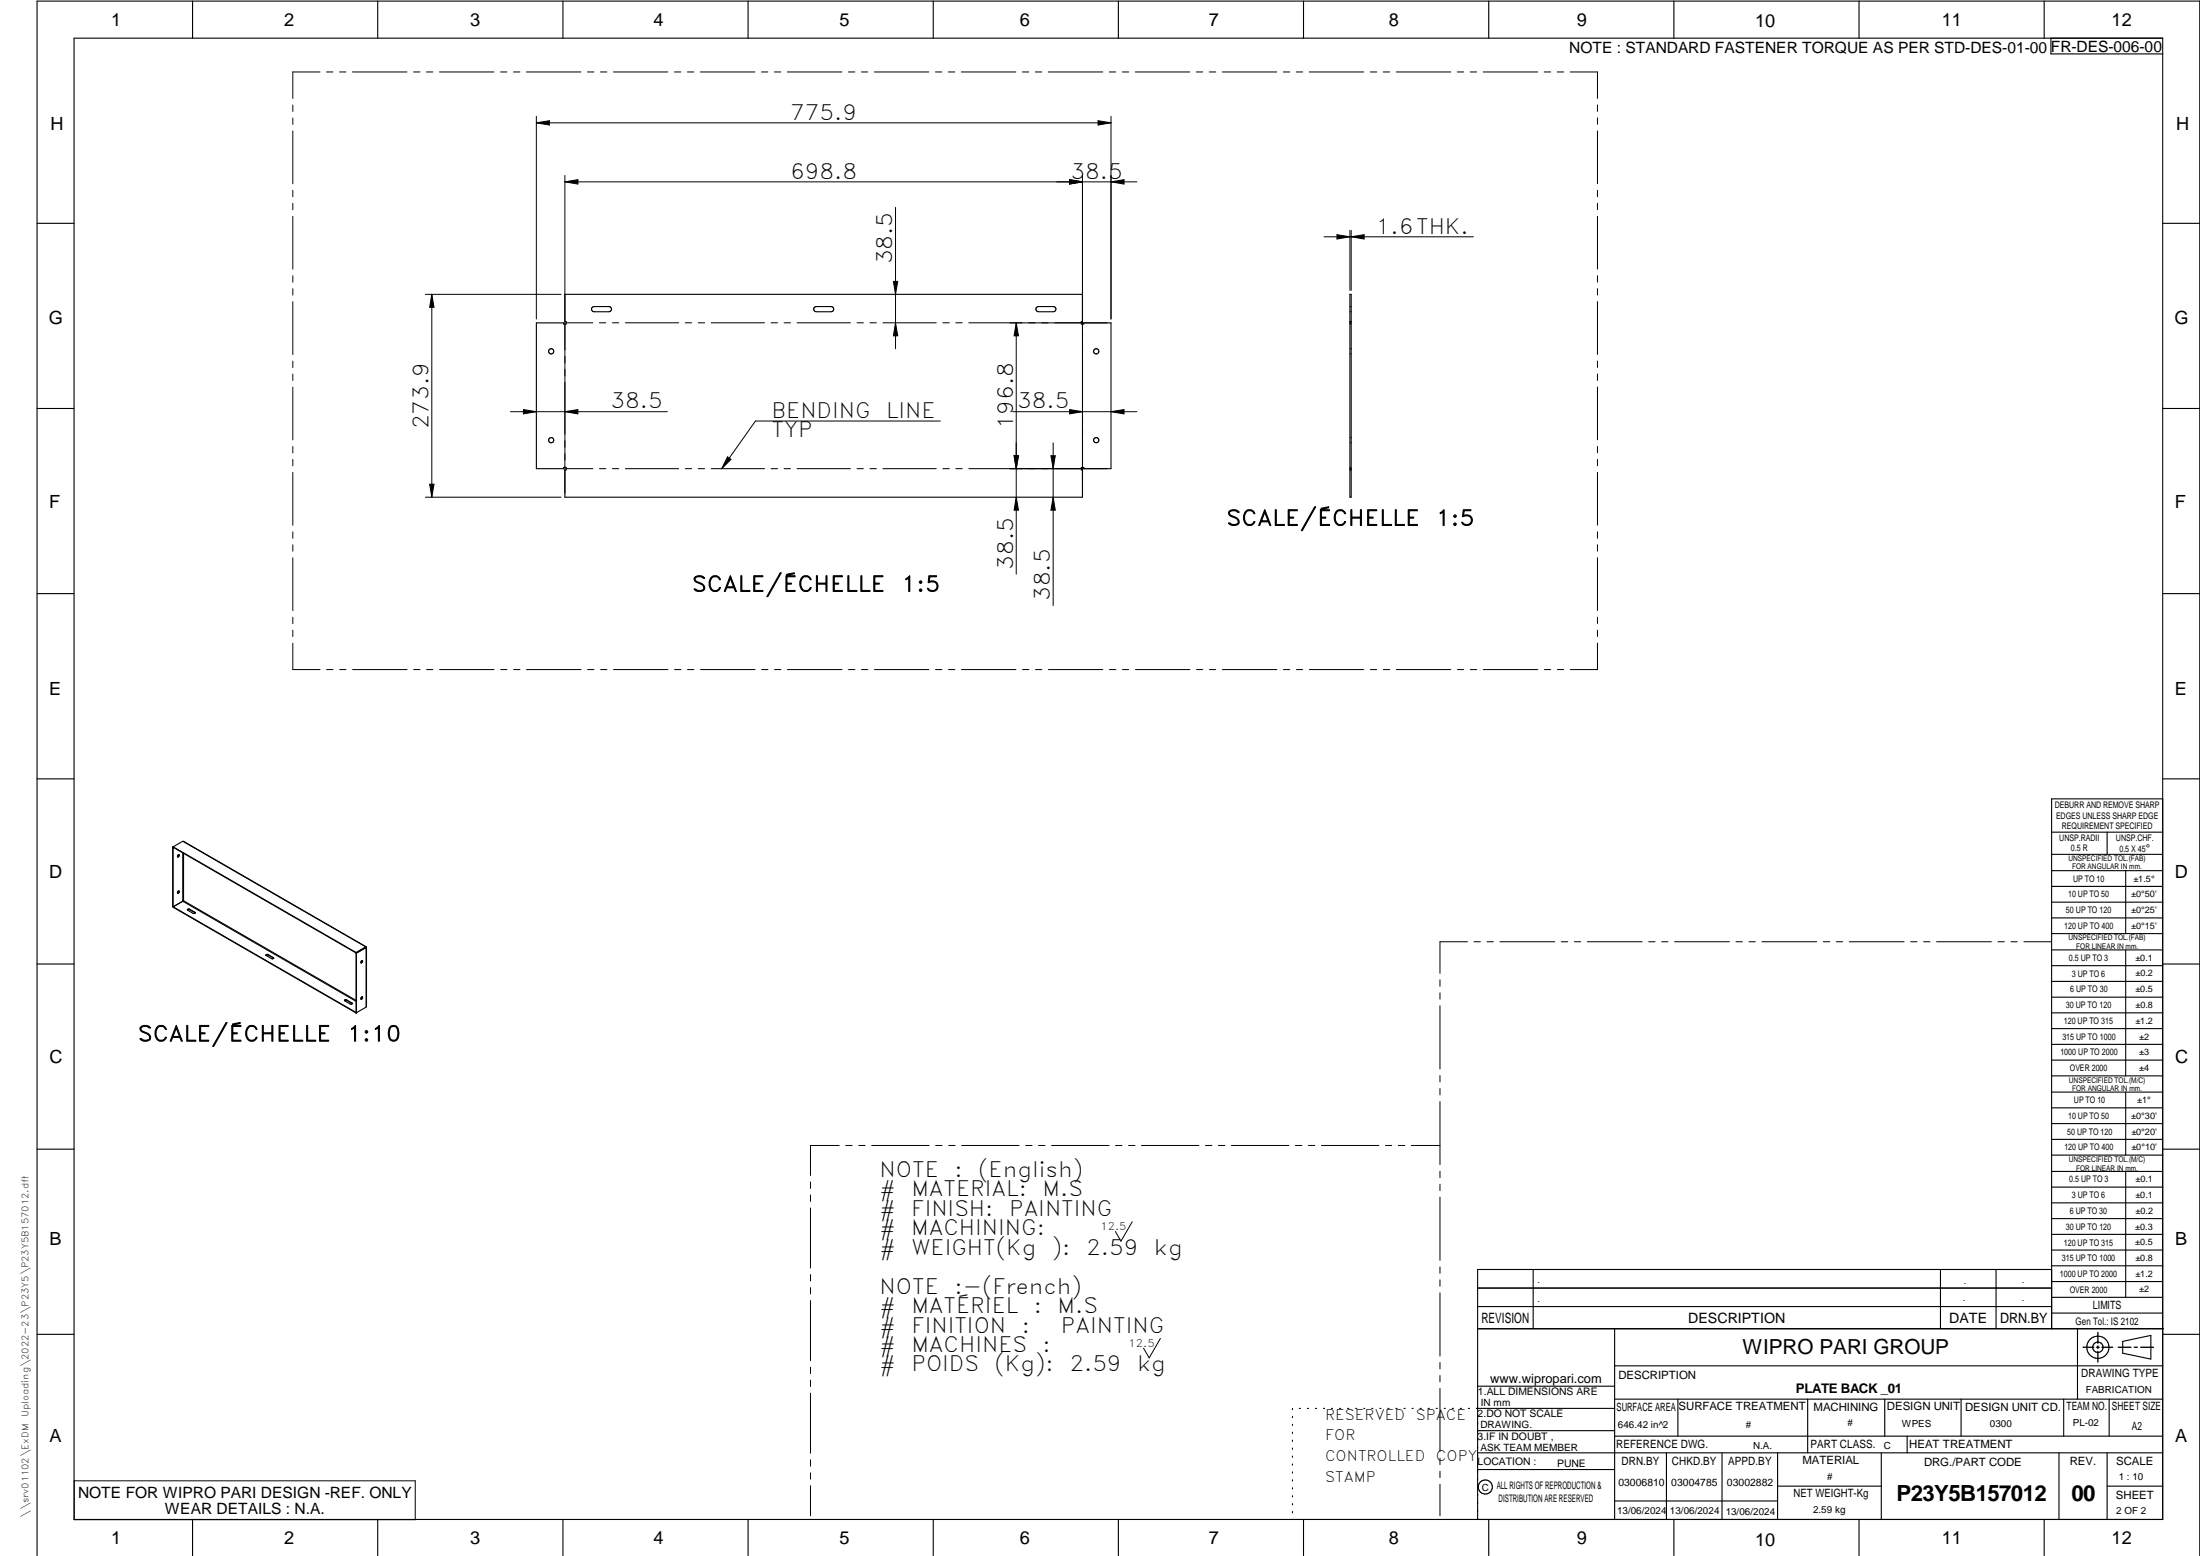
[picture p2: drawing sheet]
<svg xmlns="http://www.w3.org/2000/svg" width="594mm" height="420mm" viewBox="0 0 594 420" stroke-linecap="round" stroke-linejoin="round" font-family="sans-serif">
<g fill="none" stroke="#000" stroke-width=".3">
<path d="M20 10.3h564v400h-564zM52 .3v10M102 .3v10M152 .3v10M202 .3v10M252 .3v10M302 .3v10M352 .3v10M402 .3v10M452 .3v10M502 .3v10M552 .3v10"/>
<path d="M553.8 10.3v4.3h30.2M10 60.3h10M364.5 79.5h.4v54.8h-.4zM584 60.3h10M144.8 87.2h7.4v.3h.7v-.7h-.4v-7.3h139.8v7.3h-.3v.7h.7v-.3h7.3v39.4h-7.3v-.4h-.7v.7h.3v7.4h-139.8v-7.4h.4v-.7h-.7v.4h-7.4zM160 83l.4-.2h4a.7 .7 0 0 1 .7 .7 .7 .7 0 0 1-.7 .7l-4.2-.1-.5-.5zM220 83l.4-.2h4a.7 .7 0 0 1 .7 .7 .7 .7 0 0 1-.7 .7l-4.2-.1-.5-.5zM280 83l.4-.2h4a.7 .7 0 0 1 .7 .7 .7 .7 0 0 1-.7 .7l-4.2-.1-.5-.5zM364.5 87.2h.4M364.5 86.8h.4M10 110.3h10M584 110.3h10"/>
<path d="M364.5 126.6h.4M364.5 126.9h.4M10 160.3h10M584 160.3h10M10 210.3h10M584 215.7h-30v143.1M584 210.3h10M46.6 228.7l.2 16.2M46.6 228.7l.2 .1M46.8 228.7l49.4 28.5M46.8 228.7h-.2M46.8 228.8h.1"/>
<path d="M46.8 228.7v16.3l49.4 28.5M46.8 228.8l49.4 28.5M48.3 230.8l-.1 .4-.3 .2M49.4 230.3v13.1M49.5 227.2l49.2 28.4M49.5 227.2l49.3 28.4M49.5 227.2l-2.7 1.5M49.6 230.4v12.8M554 230.7h30M554 224.7h30M554 235.1h30M554 239.4h30"/>
<path d="M569 224.7v6M574 235.1v17M46.8 244.9l49.4 28.5M48.3 240.6l-.4 .6M49.4 243.4l-2.6 1.5M49.4 243.4h.1M49.4 243.2h.2M49.5 243.4l46.7 27M49.6 243.2l-.1 .2M49.6 243.2l46.6 26.9M50.6 245.7l1.5 .9h.5v-.3M51.2 245.5l1.4 .8"/>
<path d="M51.2 245.5l-.3-.1-.3 .3M51.2 245.5v.1M51.2 245.6l-.6 .1M51.2 245.6l1.4 .8M52.6 246.4l.1 .1M52.6 246.3v.1M71.8 258l1.5 .8h.6M72.4 257.7l1.4 .9M72.4 257.7h-.5l-.1 .3M72.4 257.7v.2M72.4 257.9l-.6 .1M72.4 257.9l1.4 .8"/>
<path d="M73.8 258.6l.1 .2M73.8 258.7l.1 .1M73.8 258.6v.1M96.2 257.3l.1 .1M96.2 257.2v16.3M96.3 257.4v16.1M97.8 259.4l-.3 .5M98.7 255.6l.1 .1M98.7 255.6l.2 .2M98.8 255.7v.1M98.8 255.8l.1 .1M98.8 255.8l-2.6 1.5"/>
<path d="M98.8 255.7l-2.6 1.5M98.8 255.8h.1M98.9 255.8h-.1M98.9 255.8v16M98.9 255.9v16l-2.6 1.6M98.9 255.9l-2.6 1.5M98.9 255.9v.1M554 243.6h30M554 247.9h30M554 252.1h30M554 256.5h30M574 256.5v34"/>
<path d="M10 260.3h10M93.6 270.1l1.4 .9M93.6 270v.1M93.6 270.1l-.6 .1M93.6 270l1.4 .8M93.6 270l-.3-.1-.3 .3 1.5 .9 .6-.1M95 270.8v.2M95 270.8l.1 .2M95 271h.1M96.2 273.4h.1M96.2 273.4l.1 .1M96.3 273.5h-.1"/>
<path d="M97.6 269.3l.1-.1a.32 .32 0 0 1 .2 .4 .32 .32 0 0 1-.4 .2zM97.8 269.2l-.3 .5M554 260.8h30M554 265h30M554 269.3h30M554 273.5h30M554 277.7h30M584 260.3h10M554 282h30M554 286.3h30M554 290.5h30M554 294.9h30"/>
<path d="M554 299.1h30M574 294.9v17M10 310.3h10M554 303.4h30M554 307.7h30M554 311.9h30M554 316.3h30M574 316.3v34M584 310.3h10M554 320.5h30M554 324.8h30M554 329.1h30"/>
<path d="M554 333.3h30M554 337.5h30M399 358.8h185.3M399 352.8h155M399 347.8h155M414 342.8v16M436 358.8v51.5M524 342.8v16M539 342.8v16M554 342.8h-155v67.5M554 341.8h30M554 346.1h30"/>
<path d="M554 350.3h30M554 354.6h30M561 358.8v19M10 360.3h10M399 374.3h37M436 368.8h148M436 377.8h148M453.1 377.8v10M488.1 377.8v14.5M508.9 377.8v10M529.6 377.8v10M557.3 377.8v10"/>
<path d="M569.5 377.8v10M573.2 362.2l7.6-1.6v6.4l-7.6-1.6zM584 360.3h10M349 380.3v.3M349 382.4v.4M349 384.6v.3M349 386.7v.4M349 388.9v.3M349 391v.4M349 393.2v.3M349 395.3v.3M349 397.4v.4"/>
<path d="M349 399.6v.3M350.9 380.3h.3M353 380.3h.3M355.2 380.3h.3M357.4 380.3h.3M359.6 380.3h.3M361.7 380.3h.3M363.9 380.3h.3M366.1 380.3h.3M368.3 380.3h.3M370.4 380.3h.3M372.6 380.3h.3"/>
<path d="M374.8 380.3h.3M376.9 380.3h.4M379.1 380.3h.3M381.3 380.3h.3M383.4 380.3h.4M385.6 380.3h.4M387.8 380.3h.3M390 380.3h.3M392.1 380.3h.4M394.3 380.3h.4M396.5 380.3h.3M399 396.8h37"/>
<path d="M399 392.3h185M399 386.3h37M436 387.8h148M436 380.3h-37.3M450 392.3v18M465 392.3v18M480 392.3v18M508 392.3v18M515 387.8v4.5M556 392.3v18M569 392.3v18M52 410.3v9.8"/>
<path d="M102 410.3v9.8M152 410.3v9.8M202 410.3v9.8M252 410.3v9.8M302 410.3v9.8M349 401.7v.4M349 403.9v.3M349 406v.4M349 408.2v.3M352 410.3v9.8M402 410.3v9.8M436 405.3h44"/>
<path d="M452 410.3v9.8M480 401.3h28M502 410.3v9.8M552 410.3v9.8M569 401.3h15M10 420.1v-419.8h584v419.8"/>
<circle cx="148.8" cy="94.9" r=".7"/>
<circle cx="296" cy="94.9" r=".71"/>
<circle cx="148.8" cy="118.9" r=".69"/>
<circle cx="296" cy="118.9" r=".7"/>
<circle cx="48.1" cy="231.1" r=".3"/>
<circle cx="48.1" cy="240.9" r=".3"/>
<circle cx="97.7" cy="259.7" r=".29"/>
<circle cx="566.5" cy="363.8" r="1.4"/>
<circle cx="566.5" cy="363.8" r="3"/>
<circle cx="401.1" cy="401.5" r="1.91"/>
</g>
<g fill="none" stroke="#000" stroke-width=".27">
<path d="M86.4 19.4h-7.3v7.2M88.2 19.4h1.7M91.7 19.4h1.7M95.2 19.4h14.7M111.7 19.4h1.7M115.2 19.4h1.7M118.7 19.4h14.7M135.2 19.4h1.7M138.7 19.4h1.7M142.1 19.4h14.8M158.6 19.4h1.8M162.2 19.4h1.7"/>
<path d="M165.6 19.4h14.8M182.1 19.4h1.8M185.6 19.4h1.8M189.1 19.4h14.7M205.6 19.4h1.7M209.1 19.4h1.8M212.6 19.4h14.7M229.1 19.4h1.7M232.6 19.4h1.7M236.1 19.4h14.7M252.6 19.4h1.7M256.1 19.4h1.7"/>
<path d="M259.6 19.4h14.7M276.1 19.4h1.7M279.6 19.4h1.7M283.1 19.4h14.7M299.6 19.4h1.7M303.1 19.4h1.7M306.6 19.4h14.7M323.1 19.4h1.7M326.6 19.4h1.7M330.1 19.4h14.7M346.5 19.4h1.8M350 19.4h1.8"/>
<path d="M353.5 19.4h14.8M370 19.4h1.8M373.5 19.4h1.8M377 19.4h14.7M393.5 19.4h1.7M397 19.4h1.8M400.5 19.4h14.7M417 19.4h1.7M420.5 19.4h1.7M424 19.4h7.4v7.2M79.1 28.4v1.7M79.1 31.9v1.7"/>
<path d="M79.1 35.4v14.2M144.8 33.2l3.6-.6v1.2zM144.8 33.2h155.2M144.8 31.4v54.7M296.5 32.6l3.5 .6-3.5 .6zM300 31.4v54.7M431.4 28.3v1.8M431.4 31.8v1.8M431.4 35.3v14.3M79.1 51.4v1.7M79.1 54.9v1.7M79.1 58.4v14.3"/>
<path d="M152.5 47.3v85.9M152.5 49.1h154.5M152.5 49.1l3.6-.6v1.2zM241.8 56v38.2M288.8 48.5l3.5 .6-3.5 .6zM292.3 47.3v85.9M300 49.1l3.5-.6v1.2zM431.4 51.4v1.7M431.4 54.9v1.7M431.4 58.4v14.3M79.1 74.5v1.7M79.1 78v1.7"/>
<path d="M114.9 79.5h36.6M116.6 79.5v54.8M116.6 79.5l.6 3.5h-1.2zM241.3 76h1.1l-.6 3.5zM357.5 63.9h40.4M361 63.4l3.5 .5-3.5 .6zM364.5 62.2v16.2M364.9 62.2v16.2M364.9 63.9l3.5-.5v1.1zM431.4 74.4v1.8M431.4 77.9v1.8M79.1 81.5v14.2"/>
<path d="M79.1 97.5v1.8M152.9 87.2h7.2M161.9 87.2h1.7M165.4 87.2h1.7M168.9 87.2h14.4M185.1 87.2h1.7M188.5 87.2h1.8M192 87.2h14.5M208.2 87.2h1.8M211.7 87.2h1.8M215.2 87.2h14.5M231.4 87.2h1.7"/>
<path d="M234.9 87.2h1.8M238.4 87.2h14.4M241.8 87.2l.6 3.5h-1.1zM254.6 87.2h1.7M258.1 87.2h1.7M261.6 87.2h37.4M274.4 87.2v67.8M274.4 87.2l.6 3.5h-1.2zM364.5 87.5h.1M364.5 95.6h.1M364.5 82.8h.1M364.5 84.2h.1"/>
<path d="M364.5 94.2h.1M364.8 87.5h.1M364.8 95.6h.1M364.8 82.8h.1M364.8 84.2h.1M364.8 94.2h.1M431.4 81.4v14.3M431.4 97.5v1.7M79.1 101v1.7M79.1 104.5v14.3M137.9 111.2h42.3M141.3 110.6l3.5 .6-3.5 .6z"/>
<path d="M152.5 111.2l3.5-.6v1.2zM253.9 113.7h-49.9l-9.1 12.9M273.4 111.2h33.6M284.4 119.6v43.9M288.8 110.6l3.5 .6-3.5 .6zM300 111.2l3.5-.6v1.2zM364.5 119.6h.1M364.5 118.2h.1M364.8 119.6h.1M364.8 118.2h.1M431.4 101v1.7M431.4 104.5v14.3"/>
<path d="M79.1 120.6v1.7M79.1 124.1v1.7M79.1 127.6v14.2M114.9 134.3h36.6M116 130.7h1.2l-.6 3.6zM152.9 126.6h7.2M161.9 126.6h1.7M165.4 126.6h1.7M168.9 126.6h14.4M185.1 126.6h1.7M188.5 126.6h1.8M192 126.6h14.5"/>
<path d="M196.4 123.4l1 .6-2.5 2.6zM208.2 126.6h1.8M211.7 126.6h1.8M215.2 126.6h14.5M231.4 126.6h1.7M234.9 126.6h1.8M238.4 126.6h14.4M254.6 126.6h1.7M258.1 126.6h1.7M261.6 126.6h37.4M273.8 123h1.2l-.6 3.6zM274.4 134.3l.6 3.5h-1.2z"/>
<path d="M283.8 123.1h1.2l-.6 3.5zM284.4 134.3l.6 3.5h-1.2zM364.5 126.2h.1M364.8 126.2h.1M431.4 120.5v1.8M431.4 124v1.8M431.4 127.6v14.2M79.1 143.6v1.8M79.1 147.1v1.7M79.1 150.6v14.3M431.4 143.6v1.7M431.4 147.1v1.7"/>
<path d="M431.4 150.6v14.3M79.1 173.7v7.1h7.3M79.1 166.7v1.7M79.1 170.2v1.7M431.4 166.6v1.8M431.4 170.2v1.7M431.4 173.7v7.1h-7.4M88.2 180.8h1.7M91.7 180.8h1.7M95.2 180.8h14.7M111.7 180.8h1.7M115.2 180.8h1.7"/>
<path d="M118.7 180.8h14.7M135.2 180.8h1.7M138.7 180.8h1.7M142.2 180.8h14.7M158.7 180.8h1.7M162.2 180.8h1.7M165.7 180.8h14.7M182.2 180.8h1.7M185.6 180.8h1.8M189.2 180.8h14.7M205.6 180.8h1.8M209.1 180.8h1.8"/>
<path d="M212.6 180.8h14.8M229.1 180.8h1.8M232.6 180.8h1.8M236.1 180.8h14.7M252.6 180.8h1.8M256.1 180.8h1.7M259.6 180.8h14.7M276.1 180.8h1.7M279.6 180.8h1.7M283.1 180.8h14.7M299.6 180.8h1.7M303.1 180.8h1.7"/>
<path d="M306.6 180.8h14.7M323.1 180.8h1.7M326.6 180.8h1.7M330.1 180.8h14.7M346.6 180.8h1.7M350.1 180.8h1.7M353.6 180.8h14.7M370.1 180.8h1.7M373.5 180.8h1.8M377.1 180.8h14.7M393.5 180.8h1.8M397 180.8h1.8"/>
<path d="M400.5 180.8h14.8M417 180.8h1.8M420.5 180.8h1.7M396.3 254.3h-7.5v8.5M398 254.3h1.8M401.5 254.3h1.8M405 254.3h14.9M421.6 254.3h1.7M425.1 254.3h1.7M428.6 254.3h14.8M445.2 254.3h1.7M448.7 254.3h1.7"/>
<path d="M452.2 254.3h14.8M468.8 254.3h1.7M472.3 254.3h1.7M475.8 254.3h14.8M492.4 254.3h1.7M495.9 254.3h1.7M499.4 254.3h14.8M515.9 254.3h1.8M519.4 254.3h1.8M522.9 254.3h14.9M539.5 254.3h1.7M543 254.3h1.7"/>
<path d="M546.5 254.3h7.4M388.8 264.6v1.7M388.8 268.1v1.7M388.8 271.6v17M388.8 290.4v1.8M388.8 293.9v1.8M388.8 297.4v17.1M218.9 319.2v1.7M226.6 309.3h-7.7v8.1M228.4 309.3h1.7M231.9 309.3h1.7M235.4 309.3h15.5"/>
<path d="M252.7 309.3h1.7M256.2 309.3h1.7M259.7 309.3h15.5M277 309.3h1.7M280.5 309.3h1.7M284 309.3h15.5M301.2 309.3h1.8M304.8 309.3h1.7M308.2 309.3h15.6M325.5 309.3h1.8M329 309.3h1.8M332.5 309.3h15.6"/>
<path d="M349.8 309.3h1.8M353.3 309.3h1.7M356.8 309.3h15.5M374.1 309.3h1.7M377.6 309.3h1.7M381.1 309.3h7.7M388.8 316.3v1.7M388.8 319.8v1.7M218.9 322.7v1.7M218.9 326.2v16.2M305.7 329.9l-3 5.3-1.5-2.7M388.8 323.3v17"/>
<path d="M218.9 344.2v1.7M218.9 347.7v1.7M218.9 351.2v16.2M388.8 342.1v1.7M388.8 345.6v1.7M388.8 349.1v17.1M218.9 369.2v1.7M218.9 372.7v1.7M218.9 376.2v16.2M313.3 361.4l-3 5.3-1.5-2.7M388.8 367.9v1.8M388.8 371.4v1.7"/>
<path d="M388.8 374.9v17.1M20 399.9h92.1v10.5h-92.1zM218.9 394.2v1.7M218.9 397.7v1.7M388.8 393.8v1.7M388.8 397.3v1.7M218.9 401.2v8.1M388.8 400.8v8.5"/>
</g>
<path d="M566.5 359.8v2.9M562.5 363.8h2.9M566.1 363.8h.8M566.5 363.5v.7M566.5 364.9v2.9M567.6 363.8h2.9M572 363.8h3.4M576.3 363.8h.9M578.1 363.8h3.4" fill="none" stroke="#000" stroke-width=".36"/>
<g fill="#000">
<path d="M144.8 33.2l3.6-.6v1.2zM296.5 32.6l3.5 .6-3.5 .6zM152.5 49.1l3.6-.6v1.2zM288.8 48.5l3.5 .6-3.5 .6zM300 49.1l3.5-.6v1.2zM241.3 76h1.1l-.6 3.5zM361 63.4l3.5 .5-3.5 .6zM364.9 63.9l3.5-.5v1.1zM116.6 79.5l.6 3.5h-1.2zM241.8 87.2l.6 3.5h-1.1zM274.4 87.2l.6 3.5h-1.2zM141.3 110.6l3.5 .6-3.5 .6z"/>
<path d="M152.5 111.2l3.5-.6v1.2zM288.8 110.6l3.5 .6-3.5 .6zM300 111.2l3.5-.6v1.2zM116 130.7h1.2l-.6 3.6zM196.4 123.4l1 .6-2.5 2.6zM273.8 123h1.2l-.6 3.6zM274.4 134.3l.6 3.5h-1.2zM283.8 123.1h1.2l-.6 3.5zM284.4 134.3l.6 3.5h-1.2z"/>
</g>
<g font-size="6">
<text x="512.1" y="405.2">P23Y5B157012</text>
<text x="559.4" y="405.2">00</text>
</g>
<g font-size="5.7">
<text x="213.4" y="32.3">775.9</text>
<text x="213.4" y="48.2">698.8</text>
<text x="289.1" y="48.2">38.5</text>
<text x="371.6" y="63.1">1.6THK.</text>
<text x="241" y="71.3" transform="rotate(-90 241 71.3)">38.5</text>
<text x="164.9" y="110.3">38.5</text>
<text x="208.3" y="112.8">BENDING</text>
<text x="239.3" y="112.8">LINE</text>
<text x="274.7" y="110.3">38.5</text>
<text x="115.7" y="115.9" transform="rotate(-90 115.7 115.9)">273.9</text>
<text x="208.3" y="118">TYP</text>
<text x="273.6" y="115.9" transform="rotate(-90 273.6 115.9)">196.8</text>
<text x="331.2" y="141.9">SCALE/ÉCHELLE</text>
<text x="387.7" y="141.9">1:5</text>
<text x="273.6" y="153.8" transform="rotate(-90 273.6 153.8)">38.5</text>
<text x="186.9" y="159.7">SCALE/ÉCHELLE</text>
<text x="243.4" y="159.7">1:5</text>
<text x="283.5" y="162.3" transform="rotate(-90 283.5 162.3)">38.5</text>
<text x="37.2" y="281.2">SCALE/ÉCHELLE</text>
<text x="93.8" y="281.2">1:10</text>
<text x="237.5" y="317.8">NOTE</text>
<text x="257.7" y="317.8">:</text>
<text x="264.2" y="317.8">(English)</text>
<text x="237.5" y="323.1">#</text>
<text x="246.1" y="323.1">MATERIAL:</text>
<text x="281.5" y="323.1">M.S</text>
<text x="237.5" y="328.3">#</text>
<text x="246.1" y="328.3">FINISH:</text>
<text x="272.5" y="328.3">PAINTING</text>
<text x="237.5" y="333.6">#</text>
<text x="246.1" y="333.6">MACHINING:</text>
<text x="237.5" y="338.8">#</text>
<text x="246.1" y="338.8">WEIGHT(Kg</text>
<text x="284" y="338.8">):</text>
<text x="293.3" y="338.8">2.59</text>
<text x="311.6" y="338.8">kg</text>
<text x="237.5" y="349.3">NOTE</text>
<text x="257.7" y="349.3">:-(French)</text>
<text x="237.5" y="354.6">#</text>
<text x="237.5" y="359.8">#</text>
<text x="246.1" y="354.6">MATÉRIEL</text>
<text x="246.1" y="359.8">FINITION</text>
<text x="275.9" y="359.8">:</text>
<text x="279.2" y="354.6">:</text>
<text x="285.6" y="354.6">M.S</text>
<text x="286.5" y="359.8">PAINTING</text>
<text x="237.5" y="365.1">#</text>
<text x="246.1" y="365.1">MACHINES</text>
<text x="281.6" y="365.1">:</text>
<text x="237.5" y="370.3">#</text>
<text x="246.1" y="370.3">POIDS</text>
<text x="268.6" y="370.3">(Kg):</text>
<text x="288.8" y="370.3">2.59</text>
<text x="307.1" y="370.3">kg</text>
</g>
<text font-size="5.6" x="470.5" y="365.5">WIPRO PARI GROUP</text>
<g font-size="4.9">
<text x="30" y="7">1</text>
<text x="76.7" y="7">2</text>
<text x="127" y="7">3</text>
<text x="176.5" y="7">4</text>
<text x="226.7" y="7">5</text>
<text x="275.4" y="7">6</text>
<text x="326.4" y="7">7</text>
<text x="375" y="7">8</text>
<text x="425.8" y="7">9</text>
<text x="473.9" y="7.4">10</text>
<text x="524.3" y="7">11</text>
<text x="570.2" y="7">12</text>
<text x="13.6" y="35.2">H</text>
<text x="587.6" y="35.2">H</text>
<text x="13.2" y="87.5">G</text>
<text x="587.2" y="87.5">G</text>
<text x="13.3" y="137.1">F</text>
<text x="587.3" y="137.1">F</text>
<text x="13.3" y="187.6">E</text>
<text x="587.3" y="187.6">E</text>
<text x="13.3" y="237">D</text>
<text x="587.3" y="237">D</text>
<text x="13.4" y="287.1">C</text>
<text x="587.4" y="287.1">C</text>
<text x="13.4" y="336.3">B</text>
<text x="587.4" y="336.3">B</text>
<text x="13.4" y="389.3">A</text>
<text x="587.4" y="389.3">A</text>
<text x="30" y="417">1</text>
<text x="76.7" y="417">2</text>
<text x="127" y="417">3</text>
<text x="176.5" y="417">4</text>
<text x="226.7" y="417">5</text>
<text x="275.4" y="417">6</text>
<text x="326.4" y="417">7</text>
<text x="375" y="417">8</text>
<text x="425.8" y="417">9</text>
<text x="473.9" y="417.4">10</text>
<text x="524.3" y="417">11</text>
<text x="570.2" y="417">12</text>
</g>
<g font-size="4.2">
<text x="423.7" y="14.3">NOTE : STANDARD FASTENER TORQUE AS PER STD-DES-01-00</text>
<text x="553.8" y="14">FR-DES-006-00</text>
<text x="21.1" y="404.4">NOTE FOR WIPRO PARI DESIGN -REF. ONLY</text>
<text x="44.5" y="408.9">WEAR DETAILS : N.A.</text>
</g>
<g font-size="3.9">
<text x="357.8" y="383.4">RESERVED</text>
<text x="382.3" y="383.4">SPACE</text>
<text x="357.8" y="388.9">FOR</text>
<text x="357.8" y="394.5">CONTROLLED</text>
<text x="387.8" y="394.5">COPY</text>
<text x="357.8" y="400.1">STAMP</text>
</g>
<g font-size="3.8">
<text x="400.1" y="357.1">REVISION</text>
<text x="455.9" y="357.1">DESCRIPTION</text>
<text x="526.4" y="357.1">DATE</text>
<text x="540.1" y="357.1">DRN.BY</text>
</g>
<text font-size="3.6" x="485" y="376.2">PLATE BACK _01</text>
<text font-size="3.5" x="402.4" y="373.3">www.wipropari.com</text>
<g font-size="3.1">
<text x="565.2" y="353.5">LIMITS</text>
<text x="562" y="371.7">DRAWING TYPE</text>
<text x="437" y="372.3">DESCRIPTION</text>
<text x="436.5" y="380.9">SURFACE AREA</text>
<text x="453.3" y="380.9">SURFACE TREATMENT</text>
<text x="489.7" y="380.9">MACHINING</text>
<text x="509.5" y="380.9">DESIGN UNIT</text>
<text x="530.6" y="380.9">DESIGN UNIT CD.</text>
<text x="558" y="380.7">TEAM NO.</text>
<text x="570.3" y="380.7">SHEET SIZE</text>
<text x="575.6" y="386.1">A2</text>
<text x="436.4" y="391.1">REFERENCE DWG.</text>
<text x="437.9" y="395.5">DRN.BY</text>
<text x="451.5" y="395.5">CHKD.BY</text>
<text x="466.6" y="395.5">APPD.BY</text>
<text x="486.7" y="395.4">MATERIAL</text>
<text x="488.9" y="391">PART CLASS.</text>
<text x="515.6" y="391">HEAT TREATMENT</text>
<text x="519.6" y="395.9">DRG./PART CODE</text>
<text x="558.9" y="395.6">REV.</text>
<text x="571.4" y="395.6">SCALE</text>
<text x="484.3" y="404.3">NET WEIGHT-Kg</text>
<text x="571.4" y="404.7">SHEET</text>
</g>
<text font-size="3" x="579.5" y="230.1">°</text>
<g font-size="2.8">
<text x="297.2" y="332.1">12.5</text>
<text x="560.5" y="357.7">Gen Tol.: IS 2102</text>
<text x="304.8" y="363.6">12.5</text>
<text x="399.1" y="376.7">1.ALL DIMENSIONS ARE</text>
<text x="399" y="382.7">2.DO NOT SCALE</text>
<text x="399" y="388.7">3.IF IN DOUBT ,</text>
<text x="399" y="395.5">LOCATION :</text>
<text x="420.5" y="396">PUNE</text>
<text x="437" y="401.3">03006810</text>
<text x="451.3" y="401.2">03004785</text>
<text x="466.3" y="401.3">03002882</text>
<text x="404.2" y="402">ALL RIGHTS OF REPRODUCTION &amp;</text>
<text x="404.7" y="405.4">DISTRIBUTION ARE RESERVED</text>
</g>
<g font-size="2.7">
<text x="563.2" y="376.2">FABRICATION</text>
<text x="399.9" y="379.7">IN mm</text>
<text x="399.8" y="385.7">DRAWING.</text>
<text x="436.9" y="385.5">646.42 in^2</text>
<text x="471.4" y="385.6">#</text>
<text x="498.9" y="385.1">#</text>
<text x="513.6" y="385.3">WPES</text>
<text x="537.3" y="385.2">0300</text>
<text x="559.7" y="385.2">PL-02</text>
<text x="399.8" y="391.8">ASK TEAM MEMBER</text>
<text x="473.4" y="391.2">N.A.</text>
<text x="508.7" y="391.2">C</text>
<text x="493.4" y="399.6">#</text>
<text x="572.1" y="399.8">1 : 10</text>
<text x="400.1" y="402.5">C</text>
<text x="436.7" y="408.7">13/06/2024</text>
<text x="450.9" y="408.8">13/06/2024</text>
<text x="466" y="409">13/06/2024</text>
<text x="489.6" y="408.5">2.59 kg</text>
<text x="571.5" y="408.7">2 OF 2</text>
</g>
<g font-size="2.5">
<text x="559.2" y="229.9">0.5 R</text>
<text x="572.3" y="230.1">0.5 X 45</text>
<text x="559.4" y="323.5">3 UP TO 6</text>
<text x="558.9" y="327.8">6 UP TO 30</text>
<text x="557.8" y="332">30 UP TO 120</text>
<text x="415.2" y="346.4">.</text>
<text x="530.3" y="346.6">.</text>
<text x="545.9" y="346.4">.</text>
<text x="415.2" y="351.5">.</text>
<text x="530.1" y="351.3">.</text>
<text x="545.9" y="351.4">.</text>
</g>
<g font-size="2.4">
<text x="554.9" y="218.3">DEBURR AND REMOVE SHARP</text>
<text x="555.2" y="221.1">EDGES UNLESS SHARP EDGE</text>
<text x="556.1" y="227.2">UNSP.RADII</text>
<text x="556.8" y="223.8">REQUIREMENT SPECIFIED</text>
<text x="571.4" y="227">UNSP.CHF.</text>
<text x="559.8" y="238">UP TO 10</text>
<text x="576.1" y="238.1">±1.5°</text>
<text x="558.5" y="242.3">10 UP TO 50</text>
<text x="575.5" y="242.3">±0°50'</text>
<text x="557.4" y="250.8">120 UP TO 400</text>
<text x="557.9" y="246.5">50 UP TO 120</text>
<text x="575.5" y="250.8">±0°15'</text>
<text x="575.5" y="246.6">±0°25'</text>
<text x="558.7" y="259.4">0.5 UP TO 3</text>
<text x="559.5" y="263.7">3 UP TO 6</text>
<text x="576.6" y="259.4">±0.1</text>
<text x="576.6" y="263.7">±0.2</text>
<text x="559" y="268">6 UP TO 30</text>
<text x="576.6" y="268">±0.5</text>
<text x="557.9" y="272.2">30 UP TO 120</text>
<text x="576.6" y="272.2">±0.8</text>
<text x="556.9" y="280.7">315 UP TO 1000</text>
<text x="557.3" y="276.5">120 UP TO 315</text>
<text x="576.6" y="276.5">±1.2</text>
<text x="577.7" y="280.7">±2</text>
<text x="556.4" y="284.9">1000 UP TO 2000</text>
<text x="577.6" y="285">±3</text>
<text x="558.9" y="289.2">OVER 2000</text>
<text x="577.7" y="289.3">±4</text>
<text x="560" y="297.9">UP TO 10</text>
<text x="577.1" y="297.9">±1°</text>
<text x="558.5" y="302.1">10 UP TO 50</text>
<text x="575.5" y="302.2">±0°30'</text>
<text x="557.5" y="310.6">120 UP TO 400</text>
<text x="558.2" y="306.4">50 UP TO 120</text>
<text x="575.5" y="310.6">±0°10'</text>
<text x="575.5" y="306.4">±0°20'</text>
<text x="558.8" y="319.2">0.5 UP TO 3</text>
<text x="576.6" y="323.5">±0.1</text>
<text x="576.6" y="319.3">±0.1</text>
<text x="576.7" y="327.8">±0.2</text>
<text x="576.6" y="332">±0.3</text>
<text x="556.8" y="340.6">315 UP TO 1000</text>
<text x="557.3" y="336.3">120 UP TO 315</text>
<text x="576.6" y="336.3">±0.5</text>
<text x="576.6" y="340.6">±0.8</text>
<text x="556.2" y="344.8">1000 UP TO 2000</text>
<text x="576.6" y="344.8">±1.2</text>
<text x="558.9" y="349">OVER 2000</text>
<text x="577.7" y="349">±2</text>
<text x="7.7" y="382.7" transform="rotate(-90 7.7 382.7)">Uploading\2022-23\P23Y5\P23Y5B157012.dft</text>
<text x="7.7" y="409.9" transform="rotate(-90 7.7 409.9)">\\srv01102\ExDM</text>
</g>
<g font-size="2.1">
<text x="558.6" y="232.4">UNSPECIFIED TOL.(FAB)</text>
<text x="559.5" y="234.8">FOR ANGULAR IN mm.</text>
<text x="558.6" y="254">UNSPECIFIED TOL.(FAB)</text>
<text x="560.7" y="256.3">FOR LINEAR IN mm.</text>
<text x="558.7" y="292.4">UNSPECIFIED TOL.(M/C)</text>
<text x="559.6" y="294.7">FOR ANGULAR IN mm.</text>
<text x="558.7" y="313.8">UNSPECIFIED TOL.(M/C)</text>
<text x="560.6" y="316.2">FOR LINEAR IN mm.</text>
</g>
</svg>
